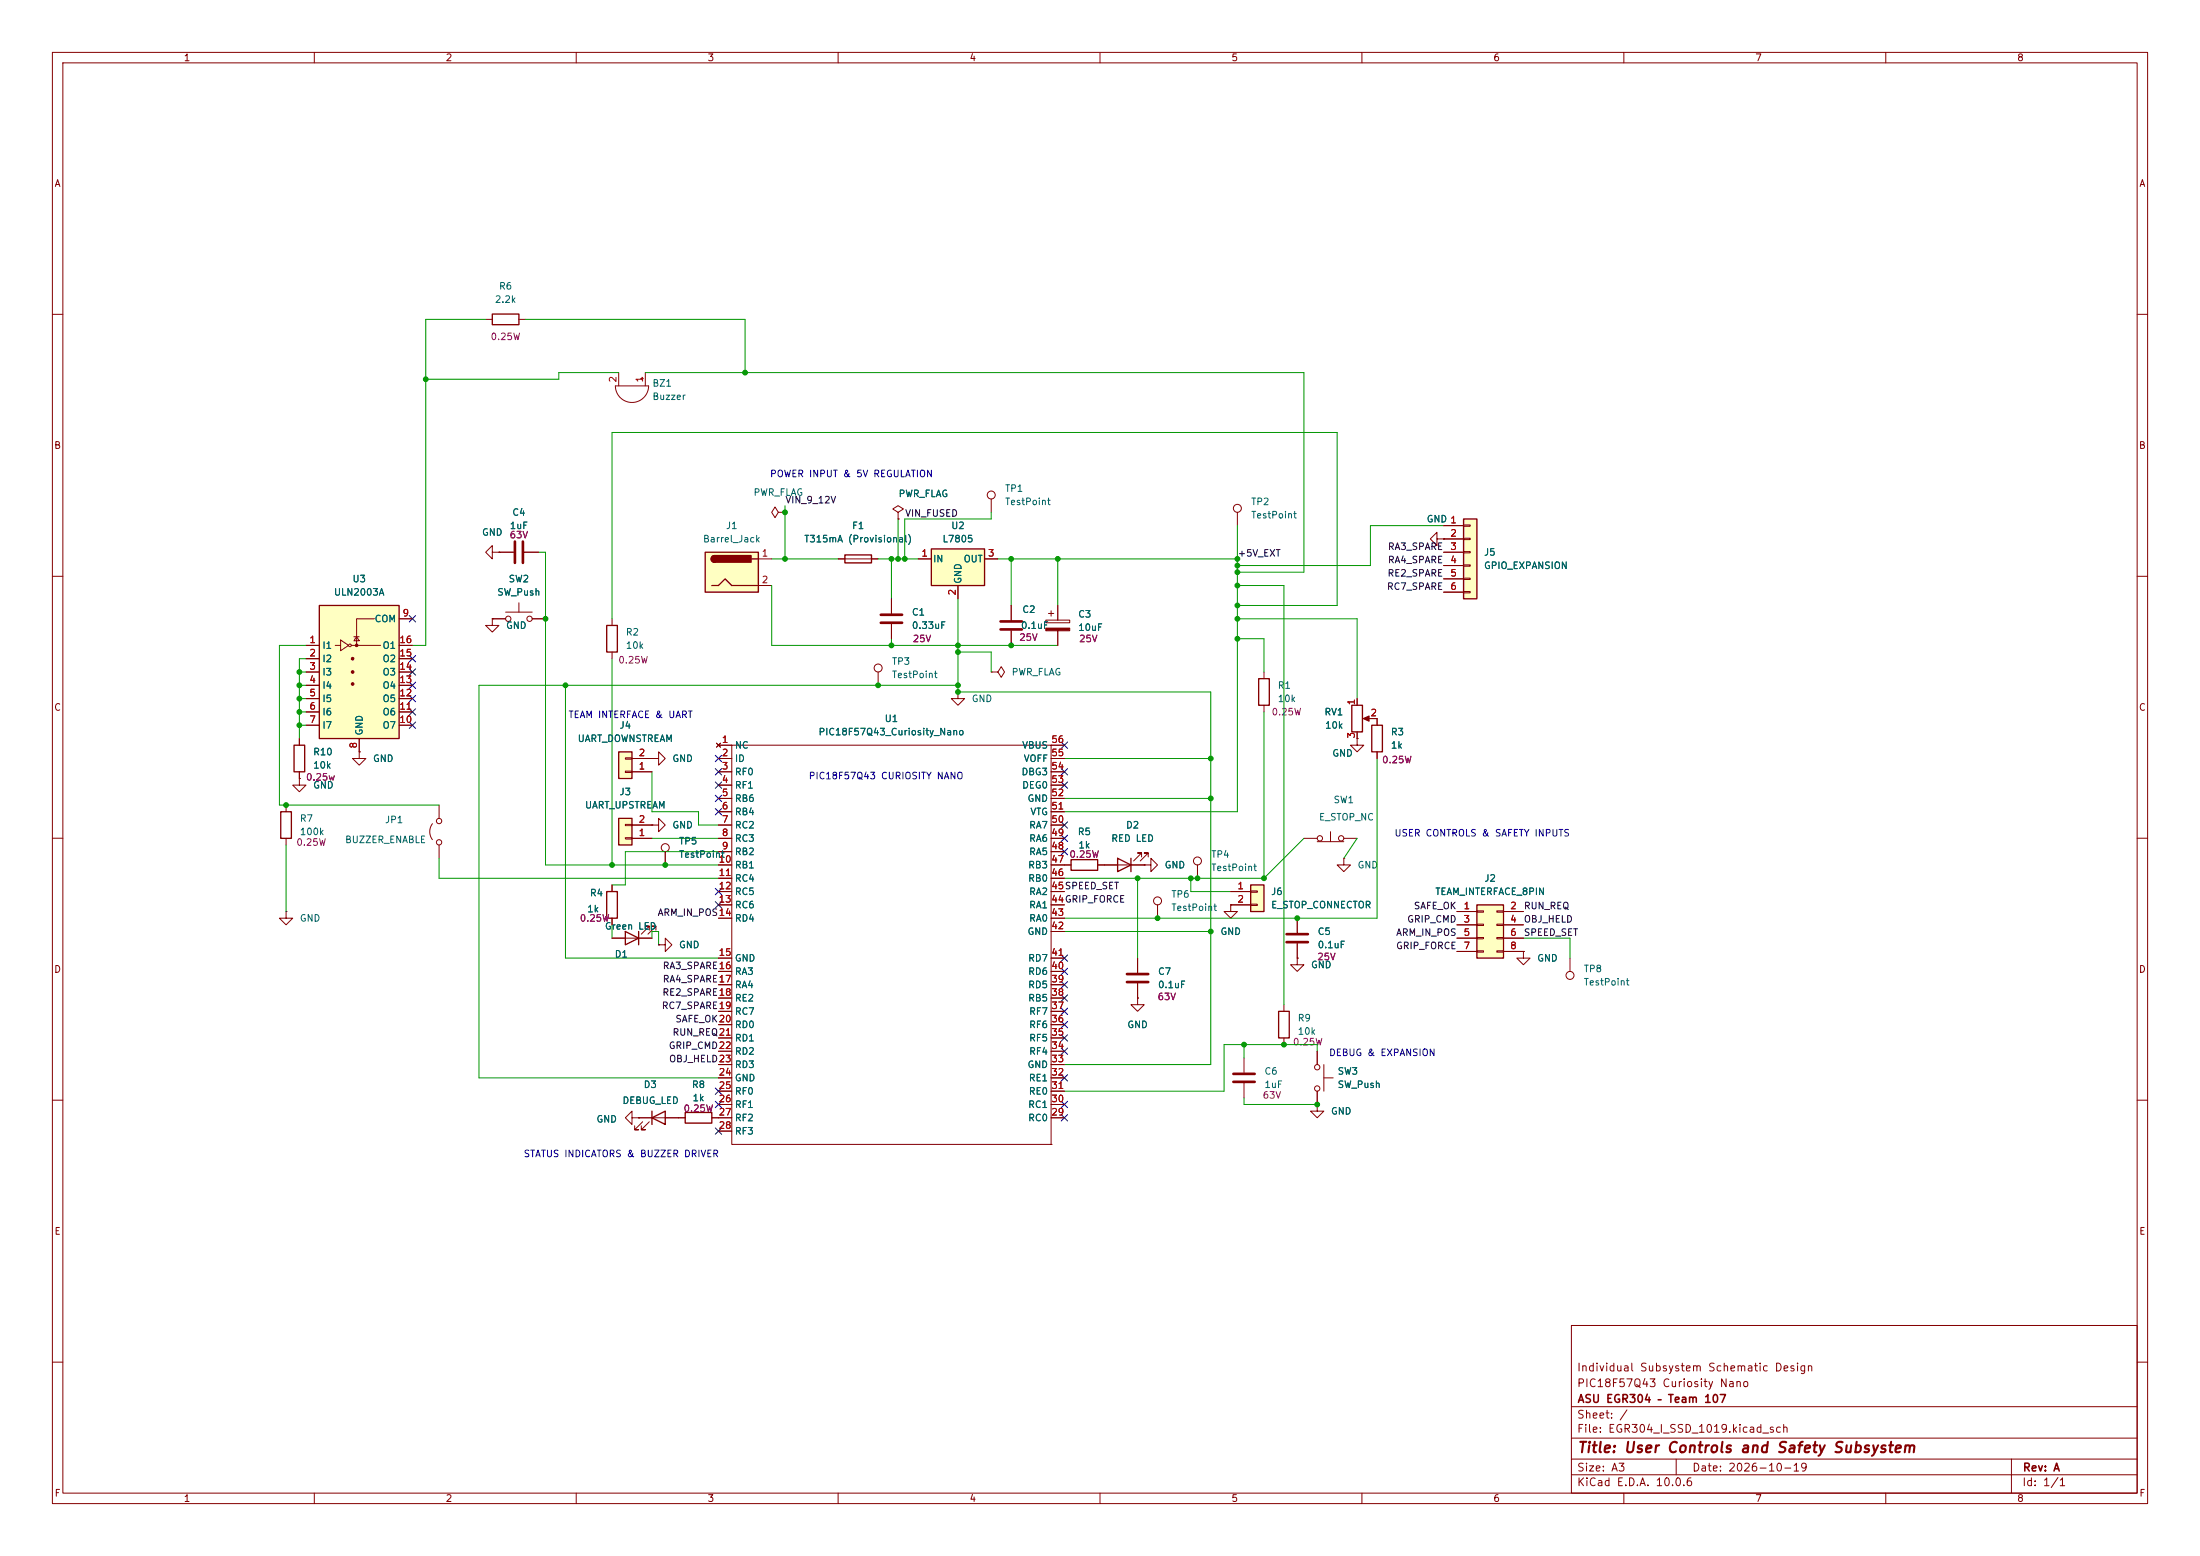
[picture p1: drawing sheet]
<svg xmlns="http://www.w3.org/2000/svg" width="420mm" height="297mm" viewBox="0 0 420 297" stroke-linecap="round" stroke-linejoin="round" font-family="sans-serif">
<g fill="none" stroke="#840000" stroke-width=".19">
<path d="M10 10h400v277h-400zM12 12h396v273h-396zM60 10v2M110 10v2M160 10v2M210 10v2M260 10v2M310 10v2M360 10v2M10 60h2M408 60h2M10 110h2"/>
<path d="M94 105.4v-1.3l-1.3 1.3 1.3 1.3v-1.3h1.2M95.2 105.4h.1M408 110h2M10 160h2M136.8 141.9l.7 .7M137.2 142.2h2.5M137.2 144.8h2.5M137.2 147.3h2.5M137.2 149.9h2.5M137.2 152.4h2.5M137.2 154.9h2.5M137.2 157.5h2.5"/>
<path d="M137.5 141.9l-.7 .7M139.7 142.2h61v76.2h-61zM200.7 142.2h2.5M200.7 144.8h2.5M200.7 147.3h2.5M200.7 149.9h2.5M200.7 152.4h2.5M200.7 154.9h2.5M200.7 157.5h2.5M254 158.8v1.9M408 160h2M137.2 160h2.5"/>
<path d="M137.2 162.6h2.5M137.2 165.1h2.5M137.2 167.6h2.5M137.2 170.2h2.5M137.2 172.7h2.5M137.2 175.3h2.5M200.7 160h2.5M200.7 162.6h2.5M200.7 165.1h2.5M200.7 167.6h2.5M200.7 170.2h2.5M200.7 172.7h2.5"/>
<path d="M200.7 175.3h2.5M200.7 177.8h2.5M248.9 160h2.6M251.5 160.7h5M256.5 160h2.6M137.2 182.9h2.5M137.2 185.4h2.5M137.2 188h2.5M137.2 190.5h2.5M137.2 193h2.5M137.2 195.6h2.5M137.2 198.1h2.5"/>
<path d="M200.7 182.9h2.5M200.7 185.4h2.5M200.7 188h2.5M200.7 190.5h2.5M200.7 193h2.5M200.7 195.6h2.5M200.7 198.1h2.5M10 210h2M137.2 200.7h2.5M137.2 203.2h2.5M137.2 205.7h2.5M137.2 208.3h2.5"/>
<path d="M137.2 210.8h2.5M137.2 213.4h2.5M137.2 215.9h2.5M200.7 218.4h.1M200.7 200.7h2.5M200.7 203.2h2.5M200.7 205.7h2.5M200.7 208.3h2.5M200.7 210.8h2.5M200.7 213.4h2.5M408 210h2M300 253h108v32h-108z"/>
<path d="M10 260h2M300 278.5h108M300 274.5h108M300 268.5h108M320 278.5v3M384 278.5v6.5M408 260h2M60 285v2M110 285v2M160 285v2M210 285v2M260 285v2"/>
<path d="M300 281.5h108M310 285v2M360 285v2"/>
<circle cx="252" cy="160" r=".51"/>
<circle cx="256" cy="160" r=".51"/>
</g>
<path d="M238.8 168.9h2.5v5.1h-2.5z" fill="#ffffc2"/>
<path d="M238.8 168.9h2.5v5.1h-2.5z" fill="none" stroke="#840000" stroke-width=".25"/>
<g fill="none" stroke="#840000" stroke-width=".19">
<path d="M94 118.1h2.5M95.2 105.4h2.8M96.5 116.8h5.1M99.1 115.1v1.7M100.1 105.4h2.8M101.6 118.1h2.5M189.2 128.3h1.3l.6-1 .7 1-.7 1-.6-1M189.2 128.3h.1M124.5 157.5h1.2v-1.3l1.3 1.3-1.3 1.3v-1.3M124.5 157.5h.1M234.9 170.2h3.9M234.9 172.7h3.9"/>
<path d="M238.8 170.1h1.2v.2h-1.2zM238.8 172.6h1.2v.2h-1.2zM290.8 181.6v1.3h1.3l-1.3 1.3-1.2-1.3h1.2M290.8 181.6h.1M299.7 182.9v2.5"/>
<circle cx="97" cy="118.1" r=".51"/>
<circle cx="101.1" cy="118.1" r=".51"/>
<circle cx="299.7" cy="186.2" r=".76"/>
</g>
<path d="M98.3 103.4v4M99.8 103.4v4" fill="none" stroke="#840000" stroke-width=".51"/>
<path d="M61 115.6h15.2v25.4h-15.2z" fill="#ffffc2"/>
<path d="M61 115.6h15.2v25.4h-15.2zM261.9 138.4h2v5.1h-2zM53.6 154.9h2v5.1h-2zM56.1 142.2h2.1v5.1h-2.1z" fill="none" stroke="#840000" stroke-width=".25"/>
<g fill="none" stroke="#840000" stroke-width=".19">
<path d="M71.5 118.1h-3.4v5.1M76.2 118.1h2.5M58.4 123.2h2.6M58.4 125.7h2.6M58.4 128.3h2.6M58.4 130.8h2.6M58.4 133.4h2.6M58.4 135.9h2.6M58.4 138.4h2.6M64 123.2h1M65 122.2l1.5 1-1.5 1zM67.1 123.2h5.5"/>
<path d="M67.6 121.5h1M68.1 121.5l.5 .8h-1zM76.2 123.2h2.5M76.2 125.7h2.5M76.2 128.3h2.5M76.2 130.8h2.5M76.2 133.4h2.5M76.2 135.9h2.5M76.2 138.4h2.5M262.9 137.2v1.2M54.6 153.7v1.2M57.1 141v1.2"/>
<path d="M57.1 147.3v1.3M68.6 143.5v1.3h1.2l-1.2 1.3-1.3-1.3h1.3M68.6 143.5h.1M68.6 141v2.5M82.5 157.2a2.54 2.54 0 0 0 0 3.1M83.8 153.7v2.5M262.9 143.5v1.3M54.6 160v1.3M83.8 161.3v2.5"/>
<circle cx="66.8" cy="123.2" r=".25"/>
<circle cx="83.8" cy="156.7" r=".51"/>
<circle cx="83.8" cy="160.8" r=".51"/>
</g>
<g fill="#840000" stroke="#840000" stroke-width=".19">
<circle cx="67.3" cy="125.7" r=".25"/>
<circle cx="67.3" cy="128.3" r=".25"/>
<circle cx="67.3" cy="130.6" r=".25"/>
<circle cx="68.1" cy="123.2" r=".25"/>
</g>
<path d="M279.4 99.1h2.5v15.2h-2.5z" fill="#ffffc2"/>
<path d="M279.4 99.1h2.5v15.2h-2.5zM240.3 129.5h2v5.1h-2zM258.1 134.6h2v5.1h-2zM119.4 177.8l2.5 1.3-2.5 1.2zM121.9 177.8v2.5M204.5 164.1h5v2h-5z" fill="none" stroke="#840000" stroke-width=".25"/>
<g fill="none" stroke="#840000" stroke-width=".19">
<path d="M171.4 97.8l1.1-.6-1.1-.7-1 .7 1 .6v1.3M171.4 99.1h.1M170.2 114.3v2.8M170.2 119.1v2.8M274.3 102.9v-1.3l-1.3 1.3 1.3 1.2v-1.2h1.3M275.6 102.9h.1M275.6 100.3h3.8M275.6 102.9h3.8M275.6 105.4h3.8M275.6 108h3.8M275.6 110.5h3.8M275.6 113h3.8"/>
<path d="M279.4 100.2h1.3v.3h-1.3zM279.4 102.7h1.3v.3h-1.3zM279.4 105.3h1.3v.2h-1.3zM279.4 107.8h1.3v.3h-1.3zM279.4 110.4h1.3v.2h-1.3zM279.4 112.9h1.3v.3h-1.3zM182.9 132.1v1.3h1.2l-1.2 1.2-1.3-1.2h1.3M182.9 132.1h.1M241.3 128.3v1.2M241.3 134.6v1.3M259.1 133.4v1.2M259.1 139.7v1.3"/>
<path d="M260.6 137.2h2.3M57.1 148.6v1.3h1.3l-1.3 1.2-1.2-1.2h1.2M57.1 148.6h.1M259.1 141v1.2h1.2l-1.2 1.3-1.3-1.3h1.3M259.1 141h.1M54.6 174v1.3h1.3l-1.3 1.2-1.3-1.2h1.3M54.6 174h.1M116.8 179.1h7.7M124 177.5v-.7h-.8h.8l-1.6 1.5M125.2 177.5v-.7h-.7h.7l-1.5 1.5M203.2 165.1h1.3M209.5 165.1h1.3"/>
<path d="M125.7 180.3h1.3v-1.2l1.3 1.2-1.3 1.3v-1.3M125.7 180.3h.1M217.2 190.5v1.3h1.2l-1.2 1.2-1.3-1.2h1.3M217.2 190.5h.1M237.5 201.9v2.8M237.5 206.8v2.8"/>
</g>
<path d="M168.1 117.3h4.1M168.1 118.9h4.1M235.5 205h4M235.5 206.5h4" fill="none" stroke="#840000" stroke-width=".51"/>
<path d="M260.2 137.2l1.2-.5v1z" fill="#840000" stroke="#840000" stroke-width=".19"/>
<path d="M118.1 156.2h2.5v5.1h-2.5z" fill="#ffffc2"/>
<path d="M115.8 119.4h2.1v5.1h-2.1zM161.3 105.9h5.1v1.5h-5.1zM118.1 156.2h2.5v5.1h-2.5zM244.1 193h2v5.1h-2z" fill="none" stroke="#840000" stroke-width=".25"/>
<g fill="none" stroke="#840000" stroke-width=".19">
<path d="M189.2 95.3v2.5M236.2 97.8v2.5M116.8 118.1v1.3M160 106.7h7.6M116.8 124.5v1.2M167.6 128.3v2.5M119.4 159.9h1.2v.2h-1.2zM119.4 157.4h1.2v.2h-1.2zM120.6 157.5h3.9M120.6 160h3.9M218.4 165.1h1.3v-1.3l1.3 1.3-1.3 1.3v-1.3M218.4 165.1h.1"/>
<path d="M221 172.7v2.6M228.6 165.1v2.5M234.9 172.7v1.3h1.3l-1.3 1.3-1.2-1.3h1.2M234.9 172.7h.1M247.6 175.3v2.8M256.5 163.8v1.3h1.3l-1.3 1.3-1.2-1.3h1.2M256.5 163.8h.1M217.2 182.9v2.8M217.2 187.7v2.8M245.1 191.8v1.2M245.1 198.1v1.3M247.6 182.9v1.3h1.3l-1.3 1.2-1.2-1.2h1.2"/>
<path d="M247.6 182.9h.1M247.6 180.1v2.8M251.5 210.8v1.3h1.2l-1.2 1.3-1.3-1.3h1.3M251.5 210.8h.1M251.5 200.7v2.5M251.5 208.3v2.5M252.7 205.7h1.8M252.7 203.2v5.1"/>
<circle cx="189.2" cy="94.5" r=".76"/>
<circle cx="236.2" cy="97" r=".76"/>
<circle cx="167.6" cy="127.5" r=".76"/>
<circle cx="221" cy="172" r=".76"/>
<circle cx="228.6" cy="164.3" r=".76"/>
<circle cx="251.5" cy="207.8" r=".51"/>
<circle cx="251.5" cy="203.7" r=".51"/>
</g>
<path d="M245.6 178.3h4.1M245.6 179.8h4.1M215.1 185.9h4.1M215.1 187.5h4.1" fill="none" stroke="#840000" stroke-width=".51"/>
<path d="M281.9 172.7h5.1v10.2h-5.1z" fill="#ffffc2"/>
<path d="M213.4 163.8l2.5 1.3-2.5 1.3zM215.9 163.8v2.6M281.9 172.7h5.1v10.2h-5.1zM124.5 213.4l2.5-1.3v2.5zM124.5 212.1v2.5M130.8 212.3h5.1v2.1h-5.1z" fill="none" stroke="#840000" stroke-width=".25"/>
<g fill="none" stroke="#840000" stroke-width=".19">
<path d="M193 115.6v2.8M193 120.4v2.8M210.8 165.1h7.6M217.9 163.6v-.8h-.7h.7l-1.5 1.5M219.2 163.6v-.8h-.8h.8l-1.5 1.5M278.1 174h3.8M278.1 176.5h3.8M278.1 179.1h3.8M281.9 173.9h1.3v.2h-1.3zM281.9 176.4h1.3v.3h-1.3zM281.9 178.9h1.3v.3h-1.3zM285.7 173.9h1.3v.2h-1.3z"/>
<path d="M285.7 176.4h1.3v.3h-1.3zM285.7 178.9h1.3v.3h-1.3zM287 174h3.8M287 176.5h3.8M287 179.1h3.8M278.1 181.6h3.8M281.9 181.5h1.3v.2h-1.3zM285.7 181.5h1.3v.2h-1.3zM287 181.6h3.8M120.6 213.4v-1.3l-1.2 1.3 1.2 1.2v-1.2h1.3M121.9 213.4h.1M121.9 213.4h8.9"/>
<path d="M122.7 214.1l-1.5 1.5h.7h-.7v-.7M124 214.1l-1.6 1.5h.8h-.8v-.7M135.9 213.4h1.3"/>
</g>
<path d="M191 118.6h4.1M191 120.1h4.1" fill="none" stroke="#840000" stroke-width=".51"/>
<path d="M177.8 104.8h10.2v7h-10.2z" fill="#ffffc2"/>
<path d="M94 59.9h5.1v2.1h-5.1zM177.8 104.8h10.2v7h-10.2zM115.8 170.2h2.1v5.1h-2.1z" fill="none" stroke="#840000" stroke-width=".25"/>
<g fill="none" stroke="#840000" stroke-width=".19">
<path d="M92.7 61h1.3M99.1 61h1.2M175.3 106.7h2.5M182.9 111.8v2.5M188 106.7h2.5M199.6 118.4h4.6v.5h-4.6zM200.2 117.1h1M200.7 116.6v1M201.9 115.6v2.8M201.9 120.4v2.8M124.5 144.8h1.2v-1.3l1.3 1.3-1.3 1.3v-1.3M124.5 144.8h.1"/>
<path d="M116.8 168.9v1.3M116.8 175.3v1.2M127 162.6v2.5"/>
<circle cx="127" cy="161.8" r=".76"/>
</g>
<path d="M199.6 119.9h4.6v.5h-4.6z" fill="#840000" stroke="#840000" stroke-width=".19"/>
<path d="M118.1 143.5h2.5v5.1h-2.5z" fill="#ffffc2"/>
<path d="M118.1 143.5h2.5v5.1h-2.5z" fill="none" stroke="#840000" stroke-width=".25"/>
<path d="M94 118.1v1.3h1.2l-1.2 1.3-1.3-1.3h1.3M94 118.1h.1M119.4 147.2h1.2v.2h-1.2zM119.4 144.7h1.2v.2h-1.2zM120.6 147.3h3.9M120.6 144.8h3.9" fill="none" stroke="#840000" stroke-width=".19"/>
<path d="M134.6 105.4h10.2v7.6h-10.2z" fill="#ffffc2"/>
<path d="M134.6 105.4h10.2v7.6h-10.2zM135.9 111.8h1.3l1.2-1.3 1.3 1.3h5.1M136.4 106a.64 .64 0 0 0-.6 .7 .64 .64 0 0 0 .6 .6M143.5 106.7h1.3" fill="none" stroke="#840000" stroke-width=".25"/>
<g fill="#840000" stroke="#840000" stroke-width=".25">
<path d="M135.9 106.2l.5-.2v1.3a.63 .63 0 0 1-.6-.4 .63 .63 0 0 1 .1-.7z"/>
<path d="M136.4 106h7v1.3h-7z"/>
</g>
<g fill="none" stroke="#840000" stroke-width=".19">
<path d="M117.5 73.7h6.3a3.2 3.2 0 0 1-3.2 3.1 3.2 3.2 0 0 1-3.1-3.1zM118.1 71.1v2.6M122.3 72.3h.5M122.6 72v.5M123.2 71.1v2.6M148.6 97.8l-.6-1-.7 1 .7 1 .6-1h1.3M149.9 97.8h.1M171.4 99.1h.1M76.2 118.1h2.5M94 118.1h.1M94 118.1h2.5M95.2 105.4h.1"/>
<path d="M95.2 105.4h2.8M100.1 105.4h2.8M101.6 118.1h2.5M144.8 106.7h2.5M144.8 111.8h2.5M160 106.7h1.3M166.4 106.7h1.2M170.2 114.3v2.8M170.2 119.1v2.8M175.3 106.7h2.5M182.9 111.8v2.5M188 106.7h2.5"/>
<path d="M193 115.6v2.8M201.9 115.6v2.8M275.6 102.9h.1M275.6 100.3h3.8M275.6 102.9h3.8M275.6 105.4h3.8M275.6 108h3.8M275.6 110.5h3.8M275.6 113h3.8M58.4 123.2h2.6M58.4 125.7h2.6M58.4 128.3h2.6"/>
<path d="M58.4 130.8h2.6M58.4 133.4h2.6M58.4 135.9h2.6M58.4 138.4h2.6M76.2 123.2h2.5M76.2 125.7h2.5M76.2 128.3h2.5M76.2 130.8h2.5M76.2 133.4h2.5M76.2 135.9h2.5M76.2 138.4h2.5M193 120.4v2.8"/>
<path d="M201.9 120.4v2.8M259.1 133.4v1.2M259.1 139.7v1.3M261.6 137.2h1.3v1.2M57.1 148.6h.1M57.1 141v1.2M57.1 147.3v1.3M68.6 143.5h.1M68.6 141v2.5M120.6 144.8h3.9M120.6 147.3h3.9M120.6 157.5h3.9"/>
<path d="M124.5 144.8h.1M124.5 157.5h.1M136.8 141.9l.7 .7M137.2 142.2h2.5M137.2 144.8h2.5M137.2 147.3h2.5M137.2 149.9h2.5M137.2 152.4h2.5M137.2 154.9h2.5M137.2 157.5h2.5M137.5 141.9l-.7 .7M200.7 142.2h2.5"/>
<path d="M200.7 144.8h2.5M200.7 147.3h2.5M200.7 149.9h2.5M200.7 152.4h2.5M200.7 154.9h2.5M200.7 157.5h2.5M259.1 141h.1M262.9 143.5v1.3M116.8 179.1h2.6M116.8 168.9v1.3M116.8 175.3v1.2M120.6 160h3.9"/>
<path d="M121.9 179.1h2.6M127 162.6v2.5M137.2 160h2.5M137.2 162.6h2.5M137.2 165.1h2.5M137.2 167.6h2.5M137.2 170.2h2.5M137.2 172.7h2.5M137.2 175.3h2.5M200.7 160h2.5M200.7 162.6h2.5M200.7 165.1h3.8"/>
<path d="M200.7 167.6h2.5M200.7 170.2h2.5M200.7 172.7h2.5M200.7 175.3h2.5M200.7 177.8h2.5M209.5 165.1h3.9M215.9 165.1h2.5M218.4 165.1h.1M234.9 172.7h.1M234.9 170.2h3.9M234.9 172.7h3.9M247.6 175.3v2.8"/>
<path d="M278.1 174h3.8M278.1 176.5h3.8M278.1 179.1h3.8M287 174h3.8M287 176.5h3.8M287 179.1h3.8M125.7 180.3h.1M137.2 182.9h2.5M137.2 185.4h2.5M137.2 188h2.5M137.2 190.5h2.5M137.2 193h2.5"/>
<path d="M137.2 195.6h2.5M137.2 198.1h2.5M200.7 182.9h2.5M200.7 185.4h2.5M200.7 188h2.5M200.7 190.5h2.5M200.7 193h2.5M200.7 195.6h2.5M200.7 198.1h2.5M217.2 190.5h.1M217.2 182.9v2.8M217.2 187.7v2.8"/>
<path d="M247.6 182.9h.1M247.6 180.1v2.8M278.1 181.6h3.8M287 181.6h3.8M290.8 181.6h.1M121.9 213.4h.1M121.9 213.4h2.6M127 213.4h3.8M135.9 213.4h3.8M137.2 200.7h2.5M137.2 203.2h2.5M137.2 205.7h2.5"/>
<path d="M137.2 208.3h2.5M137.2 210.8h2.5M137.2 215.9h2.5M200.7 200.7h2.5M200.7 203.2h2.5M200.7 205.7h2.5M200.7 208.3h2.5M200.7 210.8h2.5M200.7 213.4h2.5M251.5 210.8h.1M251.5 200.7v2.5M251.5 208.3v2.5"/>
</g>
<g fill="none" stroke="#009600" stroke-width=".19">
<path d="M92.7 61h-11.4v62.2h-2.6M100.3 61h41.9v10.1M118.1 71.1h-11.4v1.3h-25.4M123.2 71.1h125.7v38.1h-12.7M149.9 96.5v10.2M171.4 99.1v7.6M189.2 97.8v1.3h-16.5v7.6M102.9 105.4h1.2v59.7h33.1M147.3 111.8v11.4h54.6M147.3 106.7h12.7M167.6 106.7h7.7M170.2 106.7v7.6"/>
<path d="M182.9 114.3v17.8h48.2v71.1h-27.9M190.5 106.7h45.7M193 106.7v8.9M201.9 106.7v8.9M236.2 111.8h8.9v80M236.2 100.3v54.6h-33M236.2 115.6h19.1v-33h-138.5v35.5M236.2 118.1h22.9v15.3M275.6 100.3h-14v7.7h-25.4M57.1 130.8h1.3M57.1 138.4h1.3M57.1 128.3h1.3"/>
<path d="M57.1 133.4h1.3M57.1 135.9h1.3M58.4 123.2h-5.1v30.5h30.5M58.4 125.7h-1.3v15.3M107.9 130.8v52.1h29.3M116.8 125.7v39.4M170.2 121.9v1.3M182.9 124.5h6.3v3.8M182.9 130.8h-91.5v74.9h45.8M236.2 121.9h5.1v6.4M241.3 135.9v31.7M124.5 147.3v7.6h8.8v2.6h3.9"/>
<path d="M203.2 144.8h27.9M203.2 152.4h27.9M262.9 144.8v30.5h-59.7M54.6 161.3v12.7M83.8 163.8v3.8h53.4M116.8 176.5v2.6M124.5 179.1v-1.3h1.2v2.5M124.5 160h12.7M137.2 162.6h-17.8v6.3h-2.6M203.2 167.6h38.1M203.2 177.8h27.9M217.2 167.6v15.3"/>
<path d="M227.3 167.6v2.6h7.6M248.9 160l-7.6 7.6M259.1 160l-2.6 3.8M290.8 179.1h8.9v3.8M237.5 199.4v2.5M237.5 209.6v1.2h14M251.5 200.7v-1.3h-17.8v8.9h-30.5"/>
</g>
<g fill="none" stroke="#000084" stroke-width=".19">
<path d="M78.1 117.5l1.2 1.2M79.3 117.5l-1.2 1.2M78.1 125.1l1.2 1.2M78.1 135.3l1.2 1.2M78.1 137.8l1.2 1.2M78.1 130.2l1.2 1.2M78.1 127.7l1.2 1.2M78.1 132.7l1.2 1.3M79.3 125.1l-1.2 1.2M79.3 135.3l-1.2 1.2M79.3 137.8l-1.2 1.2M79.3 130.2l-1.2 1.2"/>
<path d="M79.3 127.7l-1.2 1.2M79.3 132.7l-1.2 1.3M136.6 149.3l1.2 1.2M136.6 146.7l1.2 1.2M136.6 144.2l1.2 1.2M136.6 151.8l1.2 1.2M136.6 154.3l1.2 1.2M137.8 149.3l-1.2 1.2M137.8 146.7l-1.2 1.2M137.8 144.2l-1.2 1.2M137.8 151.8l-1.2 1.2M137.8 154.3l-1.2 1.2"/>
<path d="M202.6 149.3l1.2 1.2M202.6 156.9l1.2 1.2M202.6 159.4l1.2 1.2M202.6 146.7l1.2 1.2M202.6 141.6l1.2 1.2M203.8 149.3l-1.2 1.2M203.8 156.9l-1.2 1.2M203.8 159.4l-1.2 1.2M203.8 141.6l-1.2 1.2M203.8 146.7l-1.2 1.2M136.6 172.1l1.2 1.2M136.6 169.6l1.2 1.2"/>
<path d="M137.8 172.1l-1.2 1.2M137.8 169.6l-1.2 1.2M202.6 162l1.2 1.2M203.8 162l-1.2 1.2M202.6 182.3l1.2 1.2M202.6 184.8l1.2 1.2M202.6 197.5l1.2 1.2M202.6 187.4l1.2 1.2M202.6 192.4l1.2 1.2M202.6 195l1.2 1.2M202.6 189.9l1.2 1.2M203.8 182.3l-1.2 1.2"/>
<path d="M203.8 184.8l-1.2 1.2M203.8 197.5l-1.2 1.2M203.8 187.4l-1.2 1.2M203.8 192.4l-1.2 1.2M203.8 195l-1.2 1.2M203.8 189.9l-1.2 1.2M136.6 215.3l1.2 1.2M136.6 207.7l1.2 1.2M136.6 210.2l1.2 1.2M137.8 215.3l-1.2 1.2M137.8 207.7l-1.2 1.2M137.8 210.2l-1.2 1.2"/>
<path d="M202.6 205.1l1.2 1.2M202.6 200.1l1.2 1.2M202.6 210.2l1.2 1.2M202.6 212.8l1.2 1.2M203.8 205.1l-1.2 1.2M203.8 200.1l-1.2 1.2M203.8 210.2l-1.2 1.2M203.8 212.8l-1.2 1.2"/>
</g>
<g fill="#009600" stroke="#009600" stroke-width=".19">
<circle cx="228.6" cy="167.6" r=".46"/>
<circle cx="231.1" cy="177.8" r=".46"/>
<circle cx="245.1" cy="199.4" r=".46"/>
<circle cx="237.5" cy="199.4" r=".46"/>
<circle cx="201.9" cy="106.7" r=".46"/>
<circle cx="236.2" cy="108" r=".46"/>
<circle cx="236.2" cy="106.7" r=".46"/>
<circle cx="236.2" cy="111.8" r=".46"/>
<circle cx="236.2" cy="109.2" r=".46"/>
<circle cx="193" cy="123.2" r=".46"/>
<circle cx="236.2" cy="121.9" r=".46"/>
<circle cx="236.2" cy="118.1" r=".46"/>
<circle cx="236.2" cy="115.6" r=".46"/>
<circle cx="241.3" cy="167.6" r=".46"/>
<circle cx="247.6" cy="175.3" r=".46"/>
<circle cx="251.5" cy="210.8" r=".46"/>
<circle cx="231.1" cy="144.8" r=".46"/>
<circle cx="231.1" cy="152.4" r=".46"/>
<circle cx="227.3" cy="167.6" r=".46"/>
<circle cx="221" cy="175.3" r=".46"/>
<circle cx="217.2" cy="167.6" r=".46"/>
<circle cx="149.9" cy="106.7" r=".46"/>
<circle cx="182.9" cy="123.2" r=".46"/>
<circle cx="193" cy="106.7" r=".46"/>
<circle cx="171.4" cy="106.7" r=".46"/>
<circle cx="170.2" cy="106.7" r=".46"/>
<circle cx="172.7" cy="106.7" r=".46"/>
<circle cx="167.6" cy="130.8" r=".46"/>
<circle cx="182.9" cy="130.8" r=".46"/>
<circle cx="182.9" cy="132.1" r=".46"/>
<circle cx="182.9" cy="124.5" r=".46"/>
<circle cx="170.2" cy="123.2" r=".46"/>
<circle cx="116.8" cy="165.1" r=".46"/>
<circle cx="107.9" cy="130.8" r=".46"/>
<circle cx="104.1" cy="118.1" r=".46"/>
<circle cx="142.2" cy="71.1" r=".46"/>
<circle cx="149.9" cy="97.8" r=".46"/>
<circle cx="81.3" cy="72.4" r=".46"/>
<circle cx="57.1" cy="138.4" r=".46"/>
<circle cx="57.1" cy="128.3" r=".46"/>
<circle cx="57.1" cy="133.4" r=".46"/>
<circle cx="57.1" cy="130.8" r=".46"/>
<circle cx="54.6" cy="153.7" r=".46"/>
<circle cx="57.1" cy="135.9" r=".46"/>
<circle cx="127" cy="165.1" r=".46"/>
</g>
<text font-size="2" fill="#840000" x="301" y="277.8">Title: User Controls and Safety Subsystem</text>
<g font-size="1.5" fill="#840000">
<text x="300.9" y="262.1">Individual Subsystem Schematic Design</text>
<text x="300.9" y="265.1">PIC18F57Q43 Curiosity Nano</text>
<text x="301" y="268.1">ASU EGR304 – Team 107</text>
<text x="300.9" y="273.8">File: EGR304_I_SSD_1019.kicad_sch</text>
<text x="300.9" y="271.1">Sheet: /</text>
<text x="300.9" y="281.2">Size: A3</text>
<text x="322.9" y="281.2">Date: 2026-10-19</text>
<text x="386" y="281.2">Rev: A</text>
<text x="300.9" y="284">KiCad E.D.A. 10.0.6</text>
<text x="385.9" y="284">Id: 1/1</text>
</g>
<g font-size="1.3" fill="#840000">
<text x="35" y="12">1</text>
<text x="85" y="12">2</text>
<text x="135" y="12">3</text>
<text x="185" y="12">4</text>
<text x="235" y="12">5</text>
<text x="285" y="12">6</text>
<text x="335" y="12">7</text>
<text x="385" y="12">8</text>
<text x="10.3" y="36">A</text>
<text x="408.3" y="36">A</text>
<text x="10.2" y="86">B</text>
<text x="408.2" y="86">B</text>
<text x="10.2" y="136">C</text>
<text x="408.2" y="136">C</text>
<text x="10.2" y="186">D</text>
<text x="408.2" y="186">D</text>
<text x="10.3" y="236">E</text>
<text x="408.3" y="236">E</text>
<text x="10.3" y="286">F</text>
<text x="35" y="287">1</text>
<text x="85" y="287">2</text>
<text x="135" y="287">3</text>
<text x="185" y="287">4</text>
<text x="235" y="287">5</text>
<text x="285" y="287">6</text>
<text x="335" y="287">7</text>
<text x="385" y="287">8</text>
<text x="408.3" y="286">F</text>
</g>
<g font-size="1.3" fill="#006464">
<text x="94.4" y="58.1">2.2k</text>
<text x="95.2" y="55.6">R6</text>
<text x="124.4" y="74.1">BZ1</text>
<text x="124.4" y="76.6">Buzzer</text>
<text x="143.7" y="94.9">PWR_FLAG</text>
<text x="171.4" y="95.2">PWR_FLAG</text>
<text x="191.8" y="94.2">TP1</text>
<text x="97.2" y="101.3">1uF</text>
<text x="97.7" y="98.8">C4</text>
<text x="138.5" y="101.3">J1</text>
<text x="162.6" y="101.3">F1</text>
<text x="181.5" y="101.3">U2</text>
<text x="191.8" y="96.7">TestPoint</text>
<text x="238.7" y="96.7">TP2</text>
<text x="238.7" y="99.3">TestPoint</text>
<text x="272.3" y="100">GND 1</text>
<text x="91.9" y="102.6">GND</text>
<text x="134.1" y="103.8">Barrel_Jack</text>
<text x="153.4" y="103.8">T315mA (Provisional)</text>
<text x="178" y="107.6">IN</text>
<text x="179.8" y="103.8">L7805</text>
<text x="183.9" y="107.6">OUT</text>
<text x="283.2" y="106.4">J5</text>
<text x="63.6" y="114">ULN2003A</text>
<text x="67.2" y="111.5">U3</text>
<text x="94.8" y="114">SW_Push</text>
<text x="97" y="111.5">SW2</text>
<text x="183.8" y="111.5" transform="rotate(-90 183.8 111.5)">GND</text>
<text x="283.2" y="108.9">GPIO_EXPANSION</text>
<text x="71.4" y="119.1">COM</text>
<text x="174" y="117.8">C1</text>
<text x="195.1" y="117.3">C2</text>
<text x="205.7" y="118.2">C3</text>
<text x="61.4" y="124.2">I1</text>
<text x="72.9" y="124.2">O1</text>
<text x="96.5" y="120.3">GND</text>
<text x="119.4" y="121.6">R2</text>
<text x="119.4" y="124.2">10k</text>
<text x="174" y="120.3">0.33uF</text>
<text x="194.8" y="120.3">0.1uF</text>
<text x="205.7" y="120.7">10uF</text>
<text x="61.4" y="126.7">I2</text>
<text x="61.4" y="129.2">I3</text>
<text x="61.4" y="131.8">I4</text>
<text x="72.9" y="131.8">O4</text>
<text x="72.9" y="129.2">O3</text>
<text x="72.9" y="126.7">O2</text>
<text x="170.2" y="127.2">TP3</text>
<text x="170.2" y="129.7">TestPoint</text>
<text x="193" y="129.2">PWR_FLAG</text>
<text x="243.8" y="131.8">R1</text>
<text x="61.4" y="134.3">I5</text>
<text x="61.4" y="136.9">I6</text>
<text x="72.9" y="136.9">O6</text>
<text x="72.9" y="134.3">O5</text>
<text x="185.4" y="134.3">GND</text>
<text x="243.8" y="134.3">10k</text>
<text x="252.7" y="136.9">RV1</text>
<text x="61.4" y="139.4">I7</text>
<text x="69.5" y="140.5" transform="rotate(-90 69.5 140.5)">GND</text>
<text x="72.9" y="139.4">O7</text>
<text x="110.2" y="141.9">UART_DOWNSTREAM</text>
<text x="118.2" y="139.4">J4</text>
<text x="140.2" y="143.2">NC</text>
<text x="156.1" y="140.7">PIC18F57Q43_Curiosity_Nano</text>
<text x="168.8" y="138.1">U1</text>
<text x="195" y="143.2">VBUS</text>
<text x="252.9" y="139.4">10k</text>
<text x="265.4" y="140.7">R3</text>
<text x="265.4" y="143.2">1k</text>
<text x="59.7" y="144.5">R10</text>
<text x="59.7" y="147">10k</text>
<text x="71.1" y="145.7">GND</text>
<text x="128.3" y="145.7">GND</text>
<text x="140.2" y="145.7">ID</text>
<text x="140.2" y="148.3">RF0</text>
<text x="194.9" y="148.3">DBG3</text>
<text x="195.3" y="145.7">VOFF</text>
<text x="254.2" y="144.7">GND</text>
<text x="59.7" y="150.8">GND</text>
<text x="111.6" y="154.6">UART_UPSTREAM</text>
<text x="118.2" y="152.1">J3</text>
<text x="140.2" y="150.8">RF1</text>
<text x="140.2" y="153.4">RB6</text>
<text x="140.2" y="155.9">RB4</text>
<text x="195" y="150.8">DEG0</text>
<text x="196.1" y="153.4">GND</text>
<text x="196.6" y="155.9">VTG</text>
<text x="254.5" y="153.6">SW1</text>
<text x="57.1" y="157.2">R7</text>
<text x="57.1" y="159.7">100k</text>
<text x="65.8" y="161.2">BUZZER_ENABLE</text>
<text x="73.4" y="157.4">JP1</text>
<text x="128.3" y="158.4">GND</text>
<text x="129.5" y="161.5">TP5</text>
<text x="140.2" y="158.4">RC2</text>
<text x="140.2" y="161">RC3</text>
<text x="196.4" y="161">RA6</text>
<text x="196.4" y="158.4">RA7</text>
<text x="205.6" y="159.7">R5</text>
<text x="212" y="161">RED LED</text>
<text x="214.9" y="158.4">D2</text>
<text x="251.7" y="156.9">E_STOP_NC</text>
<text x="129.5" y="164">TestPoint</text>
<text x="140.2" y="163.5">RB2</text>
<text x="140.2" y="166.1">RB1</text>
<text x="196.2" y="166.1">RB3</text>
<text x="196.4" y="163.5">RA5</text>
<text x="205.8" y="162.3">1k</text>
<text x="222.2" y="166.1">GND</text>
<text x="231.1" y="164">TP4</text>
<text x="231.1" y="166.6">TestPoint</text>
<text x="259.1" y="166.1">GND</text>
<text x="112.5" y="171.4">R4</text>
<text x="140.2" y="168.6">RC4</text>
<text x="140.2" y="171.1">RC5</text>
<text x="140.2" y="173.7">RC6</text>
<text x="196.2" y="168.6">RB0</text>
<text x="196.4" y="173.7">RA1</text>
<text x="196.4" y="171.1">RA2</text>
<text x="223.5" y="171.7">TP6</text>
<text x="242.6" y="171.1">J6</text>
<text x="242.6" y="173.7">E_STOP_CONNECTOR</text>
<text x="273.9" y="171.1">TEAM_INTERFACE_8PIN</text>
<text x="283.3" y="168.6">J2</text>
<text x="57.1" y="176.2">GND</text>
<text x="112" y="174.4">1k</text>
<text x="115.4" y="177.7">Green LED</text>
<text x="140.2" y="176.2">RD4</text>
<text x="196.1" y="178.8">GND</text>
<text x="196.4" y="176.2">RA0</text>
<text x="223.5" y="174.2">TestPoint</text>
<text x="232.9" y="178.8">GND</text>
<text x="251.4" y="178.8">C5</text>
<text x="117.3" y="183.1">D1</text>
<text x="129.5" y="181.3">GND</text>
<text x="140.2" y="183.8">GND</text>
<text x="196.2" y="183.8">RD7</text>
<text x="250.2" y="185.1">GND</text>
<text x="251.4" y="181.3">0.1uF</text>
<text x="293.4" y="183.8">GND</text>
<text x="302.2" y="185.9">TP8</text>
<text x="140.2" y="186.4">RA3</text>
<text x="140.2" y="188.9">RA4</text>
<text x="140.2" y="191.5">RE2</text>
<text x="196.2" y="191.5">RB5</text>
<text x="196.2" y="188.9">RD5</text>
<text x="196.2" y="186.4">RD6</text>
<text x="221" y="186.4">C7</text>
<text x="221" y="188.9">0.1uF</text>
<text x="302.2" y="188.4">TestPoint</text>
<text x="140.2" y="194">RC7</text>
<text x="140.2" y="196.5">RD0</text>
<text x="196.4" y="196.5">RF6</text>
<text x="196.4" y="194">RF7</text>
<text x="215.1" y="196.5">GND</text>
<text x="247.6" y="195.3">R9</text>
<text x="247.6" y="197.8">10k</text>
<text x="140.2" y="199.1">RD1</text>
<text x="140.2" y="201.6">RD2</text>
<text x="196.4" y="201.6">RF4</text>
<text x="196.4" y="199.1">RF5</text>
<text x="122.8" y="208">D3</text>
<text x="132" y="208">R8</text>
<text x="140.2" y="204.2">RD3</text>
<text x="140.2" y="206.7">GND</text>
<text x="140.2" y="209.2">RF0</text>
<text x="196.1" y="204.2">GND</text>
<text x="196.3" y="209.2">RE0</text>
<text x="196.3" y="206.7">RE1</text>
<text x="241.3" y="205.4">C6</text>
<text x="241.3" y="208">1uF</text>
<text x="255.3" y="205.4">SW3</text>
<text x="255.3" y="208">SW_Push</text>
<text x="113.8" y="214.6">GND</text>
<text x="118.7" y="211">DEBUG_LED</text>
<text x="132.1" y="210.5">1k</text>
<text x="140.2" y="211.8">RF1</text>
<text x="140.2" y="214.3">RF2</text>
<text x="196.2" y="214.3">RC0</text>
<text x="196.2" y="211.8">RC1</text>
<text x="254" y="213.1">GND</text>
<text x="140.2" y="216.9">RF3</text>
</g>
<g font-size="1.3" fill="#840084">
<text x="93.6" y="65.2">0.25W</text>
<text x="97.2" y="103.1">63V</text>
<text x="174.1" y="122.9">25V</text>
<text x="194.5" y="122.6">25V</text>
<text x="205.9" y="122.9">25V</text>
<text x="117.9" y="126.9">0.25W</text>
<text x="242.6" y="136.9">0.25W</text>
<text x="58.3" y="149.3">0.25w</text>
<text x="263.7" y="146">0.25W</text>
<text x="56.5" y="161.7">0.25W</text>
<text x="204" y="164">0.25W</text>
<text x="110.6" y="176.2">0.25W</text>
<text x="251.4" y="183.6">25V</text>
<text x="220.9" y="191.2">63V</text>
<text x="246.7" y="199.8">0.25W</text>
<text x="130.4" y="212.5">0.25W</text>
<text x="240.9" y="210">63V</text>
</g>
<g font-size="1.3" fill="#a90000">
<text x="118" y="73.1" transform="rotate(-90 118 73.1)">2</text>
<text x="123.1" y="73.1" transform="rotate(-90 123.1 73.1)">1</text>
<text x="145.3" y="106.5">1</text>
<text x="175.8" y="106.5">1</text>
<text x="188.5" y="106.5">3</text>
<text x="276.8" y="102.7">2</text>
<text x="276.8" y="105.3">3</text>
<text x="276.8" y="107.8">4</text>
<text x="145.3" y="111.6">2</text>
<text x="182.7" y="113.8" transform="rotate(-90 182.7 113.8)">2</text>
<text x="276.8" y="110.4">5</text>
<text x="276.8" y="112.9">6</text>
<text x="76.7" y="118">9</text>
<text x="59" y="123.1">1</text>
<text x="59" y="125.6">2</text>
<text x="76.1" y="125.6">15</text>
<text x="76.1" y="123.1">16</text>
<text x="59" y="128.1">3</text>
<text x="59" y="130.7">4</text>
<text x="76.1" y="130.7">13</text>
<text x="76.1" y="128.1">14</text>
<text x="59" y="133.2">5</text>
<text x="59" y="135.8">6</text>
<text x="76.1" y="135.8">11</text>
<text x="76.1" y="133.2">12</text>
<text x="258.9" y="134.7" transform="rotate(-90 258.9 134.7)">1</text>
<text x="261.5" y="137">2</text>
<text x="59" y="138.3">7</text>
<text x="68.4" y="143" transform="rotate(-90 68.4 143)">8</text>
<text x="76.1" y="138.3">10</text>
<text x="137.7" y="142.1">1</text>
<text x="200.6" y="142.1">56</text>
<text x="258.9" y="141.1" transform="rotate(-90 258.9 141.1)">3</text>
<text x="121.8" y="147.2">1</text>
<text x="121.8" y="144.6">2</text>
<text x="137.7" y="144.6">2</text>
<text x="137.7" y="147.2">3</text>
<text x="137.7" y="149.7">4</text>
<text x="200.6" y="149.7">53</text>
<text x="200.6" y="147.2">54</text>
<text x="200.6" y="144.6">55</text>
<text x="137.7" y="152.3">5</text>
<text x="137.7" y="154.8">6</text>
<text x="200.6" y="154.8">51</text>
<text x="200.6" y="152.3">52</text>
<text x="121.8" y="159.9">1</text>
<text x="121.8" y="157.3">2</text>
<text x="137.7" y="157.3">7</text>
<text x="137.7" y="159.9">8</text>
<text x="200.6" y="159.9">49</text>
<text x="200.6" y="157.3">50</text>
<text x="137.1" y="165">10</text>
<text x="137.1" y="167.5">11</text>
<text x="137.7" y="162.4">9</text>
<text x="200.6" y="167.5">46</text>
<text x="200.6" y="165">47</text>
<text x="200.6" y="162.4">48</text>
<text x="137.1" y="170">12</text>
<text x="137.1" y="172.6">13</text>
<text x="200.6" y="172.6">44GRIP_FORCE</text>
<text x="200.6" y="170">45SPEED_SET</text>
<text x="200.6" y="172.6">44</text>
<text x="200.6" y="170">45</text>
<text x="236.1" y="170">1</text>
<text x="236.1" y="172.6">2</text>
<text x="279.3" y="173.9">1</text>
<text x="288.2" y="173.9">2</text>
<text x="137.1" y="175.1">14</text>
<text x="200.6" y="177.7">42</text>
<text x="200.6" y="175.1">43</text>
<text x="279.3" y="176.4">3</text>
<text x="279.3" y="178.9">5</text>
<text x="288.2" y="176.4">4</text>
<text x="288.2" y="178.9">6</text>
<text x="137.1" y="182.7">15</text>
<text x="137.1" y="185.3">16</text>
<text x="200.6" y="185.3">40</text>
<text x="200.6" y="182.7">41</text>
<text x="279.3" y="181.5">7</text>
<text x="288.2" y="181.5">8</text>
<text x="137.1" y="187.8">17</text>
<text x="137.1" y="190.4">18</text>
<text x="200.6" y="190.4">38</text>
<text x="200.6" y="187.8">39</text>
<text x="137.1" y="192.9">19</text>
<text x="137.1" y="195.4">20</text>
<text x="137.1" y="198">21</text>
<text x="200.6" y="198">35</text>
<text x="200.6" y="195.4">36</text>
<text x="200.6" y="192.9">37</text>
<text x="137.1" y="200.5">22</text>
<text x="137.1" y="203.1">23</text>
<text x="200.6" y="203.1">33</text>
<text x="200.6" y="200.5">34</text>
<text x="137.1" y="205.6">24</text>
<text x="137.1" y="208.1">25</text>
<text x="200.6" y="208.1">31</text>
<text x="200.6" y="205.6">32</text>
<text x="137.1" y="210.7">26</text>
<text x="137.1" y="213.2">27</text>
<text x="137.1" y="215.8">28</text>
<text x="200.6" y="213.2">29</text>
<text x="200.6" y="210.7">30</text>
</g>
<g font-size="1.3" fill="#0000c2">
<text x="146.9" y="91.4">POWER INPUT &amp; 5V REGULATION</text>
<text x="108.4" y="137.4">TEAM INTERFACE &amp; UART</text>
<text x="154.3" y="149">PIC18F57Q43 CURIOSITY NANO</text>
<text x="266.1" y="160">USER CONTROLS &amp; SAFETY INPUTS</text>
<text x="253.6" y="201.9">DEBUG &amp; EXPANSION</text>
<text x="99.9" y="221.2">STATUS INDICATORS &amp; BUZZER DRIVER</text>
</g>
<g font-size="1.3" fill="#0f0f0f">
<text x="149.8" y="96.4">VIN_9_12V</text>
<text x="172.7" y="98.9">VIN_FUSED</text>
<text x="236.2" y="106.6">+5V_EXT</text>
<text x="264.8" y="105.3">RA3_SPARE</text>
<text x="264.8" y="107.8">RA4_SPARE</text>
<text x="264.7" y="112.9">RC7_SPARE</text>
<text x="264.8" y="110.4">RE2_SPARE</text>
<text x="269.8" y="173.9">SAFE_OK</text>
<text x="290.8" y="173.9">RUN_REQ</text>
<text x="125.4" y="175.1">ARM_IN_POS14</text>
<text x="266.4" y="178.9">ARM_IN_POS</text>
<text x="268.5" y="176.4">GRIP_CMD</text>
<text x="290.8" y="178.9">SPEED_SET</text>
<text x="290.8" y="176.4">OBJ_HELD</text>
<text x="126.4" y="185.3">RA3_SPARE16</text>
<text x="266.4" y="181.5">GRIP_FORCE</text>
<text x="126.3" y="190.4">RE2_SPARE18</text>
<text x="126.4" y="187.8">RA4_SPARE17</text>
<text x="126.2" y="192.9">RC7_SPARE19</text>
<text x="128.3" y="198">RUN_REQ21</text>
<text x="128.8" y="195.5">SAFE_OK20</text>
<text x="127.6" y="200.5">GRIP_CMD22</text>
<text x="127.6" y="203.1">OBJ_HELD23</text>
</g>
</svg>
